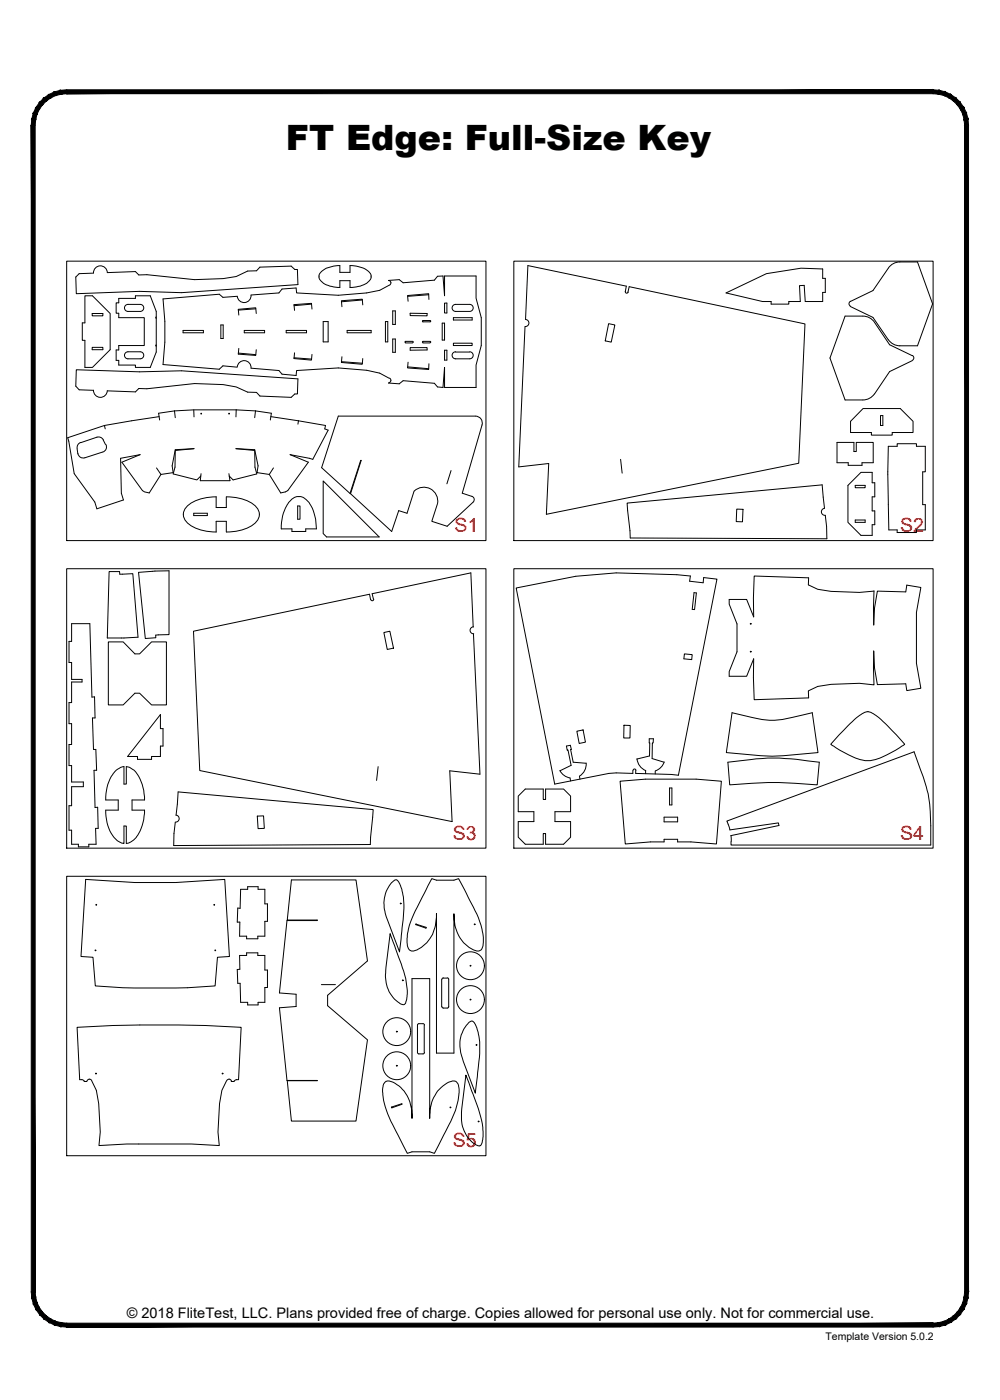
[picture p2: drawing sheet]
<svg xmlns="http://www.w3.org/2000/svg" width="190mm" height="267mm" viewBox="0 0 190 267" stroke-linecap="round" stroke-linejoin="round" font-family="sans-serif">
<!-- layer: 22 TILED -->
<g fill="#000" stroke="#000" stroke-width=".19">
<path d="M11.5 17.2l1.2-.1v.8zM11.5 17.2l.2 .7h1zM10.4 17.5l1.1-.3 .2 .7zM10.4 17.5l.2 .7 1.1-.3zM9.3 18l1.1-.5 .2 .7zM9.3 18l.4 .6 .9-.4zM8.3 18.7l1-.7 .4 .6zM8.3 18.7l.5 .5 .9-.6zM8.3 18.7l.5 .5-1.3 .3zM7.5 19.5l.6 .5 .7-.8zM7.5 19.5l.6 .5-1.3 .5zM6.8 20.5l.7 .3 .6-.8zM6.8 20.5l.7 .3-1.1 .7zM6.4 21.5l.6 .3 .5-1zM6.4 21.5l.6 .3-.9 .9zM6.1 22.7l.7 .1 .2-1zM6.1 22.7l.7 .1-.8 1.1zM6.8 22.8l-.8 1.1h.7z"/>
<path d="M12.7 17.9h165.1v-.8zM12.7 17.1h165.1l-165.1 .8z"/>
<path d="M6 23.9l.7 222.2v-222.2zM6 23.9l.7 222.2h-.7z"/>
<path d="M184.4 22.7l.1 1.2h-.7zM183.7 22.8l.1 1.1 .6-1.2zM184.1 21.5l.3 1.2-.7 .1zM183.4 21.8l.3 1 .4-1.3zM183.6 20.5l.5 1-.7 .3zM183 20.8l.4 1 .2-1.3zM182.9 19.5l.7 1-.6 .3zM182.4 20l.6 .8-.1-1.3zM182.1 18.7l.8 .8-.5 .5zM182.1 18.7l-.5 .5 .8 .8zM181.1 18l1 .7-.5 .5zM181.1 18l-.3 .6 .8 .6zM180.1 17.5l1 .5-.3 .6zM180.1 17.5l-.3 .7 1 .4zM178.9 17.2l1.2 .3-.3 .7zM178.9 17.2l-.1 .7 1 .3zM177.8 17.1l1.1 .1-.1 .7zM177.8 17.1v.8h1z"/>
<path d="M6 246.1h.7l-.6 1.2zM6.7 246.1l-.6 1.2 .7-.2zM6.1 247.3l.7-.2-.4 1.3zM6.8 247.1l-.4 1.3 .6-.3zM6.4 248.4l.6-.3-.2 1.3zM7 248.1l-.2 1.3 .7-.3zM6.8 249.4l.7-.3v1.3zM7.5 249.1v1.3l.6-.5zM7.5 250.4l.6-.5 .2 1.3zM8.1 249.9l.2 1.3 .5-.5zM8.8 250.7l.5 1.2-1-.7zM8.8 250.7l.5 1.2 .4-.6zM9.7 251.3l.7 1.1-1.1-.5zM9.7 251.3l.7 1.1 .2-.7zM10.6 251.7l.9 1-1.1-.3zM10.6 251.7l.9 1 .2-.7zM11.7 252l1 .8-1.2-.1zM11.7 252l1 .8v-.7z"/>
<path d="M12.7 252.1v.7l165.1-.7zM12.7 252.8l165.1-.7v.7z"/>
<path d="M177.8 252.1l1.1 .6-1.1 .1zM177.8 252.1l1.1 .6-.1-.7zM178.8 252l1.3 .4-1.2 .3zM178.8 252l1.3 .4-.3-.7zM179.8 251.7l1.3 .2-1 .5zM179.8 251.7l1.3 .2-.3-.6zM180.8 251.3l1.3-.1-1 .7zM180.8 251.3l1.3-.1-.5-.5zM181.6 250.7l1.3-.3-.8 .8zM181.6 250.7l1.3-.3-.5-.5zM182.4 249.9l1.2-.5-.7 1zM183 249.1l-.6 .8 1.2-.5zM183 249.1l1.1-.7-.5 1zM183.4 248.1l-.4 1 1.1-.7zM183.4 248.1l1-.8-.3 1.1zM183.7 247.1l-.3 1 1-.8zM184.5 246.1l-.1 1.2-.7-.2zM183.8 246.1l-.1 1 .8-1z"/>
<path d="M183.8 23.9v222.2h.7zM183.8 23.9h.7v222.2z"/>
</g>
<g fill="none" stroke="#000" stroke-width=".19">
<path d="M12.7 49.8h79.9v53.2h-79.9zM16.2 56.3h1.4l3.4 3.4v6.9l-3.4 3.4h-1.4v-5.2h-.5v-3.3h.5zM17.6 59.7h2v.5h-2zM17.8 52a1.31 1.31 0 0 1 1.3-1.4 1.31 1.31 0 0 1 1.3 1.3l5.4-.2 .6 .7 1.6-.1 9.1 1 5.4-.2 2.5-.4 2.2-1.1h1.7l.6-.7 6-.2 .7 .6h.5l.1 2.9-22.2 1.6-8-.3-12.1 .5-.1-3.2 .7-.7 2.7-.1M24.4 59.3h2.3M24.4 58h2.3M24.4 58a.67 .67 0 0 0-.7 .7 .67 .67 0 0 0 .7 .6M26.7 58a.67 .67 0 0 1 .7 .7 .67 .67 0 0 1-.7 .6M45.1 56.4l-2.6 .2-.7-.5-10.7 .8 .3 4.3v4l-.3 4.2 10.7 .9 .7-.6 2.6 .2M48.7 58.8l-3.3 .3M48.8 59.7l-.1-1.1-3.3 .3 .1 1.1M59.3 57.9l-3.3 .3"/>
<path d="M59.4 58.9l-.1-1.1-3.3 .2 .1 1.1M61.2 51.7a5.4 5.4 0 0 1 3.5-1.1v1.3h2v-1.3a4.3 4.3 0 0 1 3.9 1.7 1.4 1.4 0 0 1-.7 1.7 5.8 5.8 0 0 1-3.2 .8v-1.3h-2v1.3a5 5 0 0 1-3.8-1.5 1.22 1.22 0 0 1 .3-1.6zM69.1 57.1l-4.1 .4M69.1 58.1l-.1-1.1-4 .3 .1 1.1M74.1 53.5l-.1-.1 2.1-.1 .7 .6 6-.5 .5-.8h1.1l.3 3.7v-3.7h6v4.2l1 3.7v5.3l-1 3.7v4.3h-6v-3.8l-.3 3.8-1.1-.1-.5-.7-6-.5-.7 .6-2.1-.1 .1-.1M74.1 53.4l.4 .5-.3 .4M74.2 54.3l-1.9 1-2.4 .5-5.5 .4-7.9-.4-.1-.9-2.7 .2-.6 .7-5.3 .4a1.32 1.32 0 0 1-1.2 1.4 1.32 1.32 0 0 1-1.4-1.2M74.8 59.2h.5v2.6h-.5zM78.1 59.7h3.3v.5l-3.3-.1zM81.7 56.2l-4 .2M81.7 57v-1l-4.1 .3 .1 1.1M84.7 57.7h.4v1.9h-.4z"/>
<path d="M89.4 58h-2.6a.67 .67 0 0 0-.7 .7 .67 .67 0 0 0 .7 .6h2.6M89.5 58a.67 .67 0 0 1 .6 .7 .67 .67 0 0 1-.6 .6M97.9 49.8h79.9v53.2h-79.9zM119.1 55.6l.2-1.1-18.7-3.9-.5 10.3a.67 .67 0 0 1 .7 .7 .67 .67 0 0 1-.7 .6M119.1 55.5l.2 .3 .4-.2M119.6 55.7l.3-1.1 33.4 7.1-1.1 26.5-48.1 9.8 .4-9.7-5.7 .6 1.2-26.7M138.3 55.8l7.7-3.7 6.6-1 4.1 .1v1.8h.5v2.7h-.5v1.7h-3.3l-.2-3h-.9l.2 3h-2.2v.5h-3.4v-.5h-1.6zM162 58.4l4.3 2.1 2.9 4.2M162 57.4l-.3 .5 .3 .4M169.2 51.1l-2.9 4.3-4.3 2M171.4 49.9h3.4l2.9 8-2.9 8h-3.4M171.4 49.9a2.65 2.65 0 0 0-2.2 1.2"/>
<path d="M14.5 70.4l12.1 .4 8-.2 22.2 1.6-.1 2.9h-.5l-.7 .6-6-.3-.6-.6-1.7-.1-2.2-1-2.5-.4-5.4-.2-9.1 1-1.6-.1-.6 .7-5.4-.2a1.32 1.32 0 0 1-1.3 1.2 1.32 1.32 0 0 1-1.3-1.4h-2.7l-.7-.7zM17.6 66.2h2v.4h-2zM24.4 68.4h2.3M24.4 67h2.3M24.4 67a.67 .67 0 0 0-.7 .7 .67 .67 0 0 0 .7 .7M26.7 67a.67 .67 0 0 1 .7 .7 .67 .67 0 0 1-.7 .7M29.7 60.6v5.2M29.7 60.4h.1M29.7 65.7v.2M29.7 60.4v.2M29.8 60.4v-1.1l-1.2-3h-2.8v.5h-3.2v.9h-.5v2h.5v.8h4.9v5.3h-4.9v.9h-.5v2h.5v.8h3.2v.5h2.8l1.2-2.9-.1-1.2M30.3 79.4l-10.4 1.7"/>
<path d="M33.2 78.3l-3 .4 .2 1.3M33.2 78.3l.2 1.3M34.9 62.9h3.8v.5h-3.8zM36.9 78.1l.1 1.3M42.1 61.9h.4v2.6h-.4zM45 78.1h-8.1l-3.7 .2M45 78.1l3.7 .2M45 78.1l-.1 1.3M45.2 69.9a1.31 1.31 0 0 1 1.4-1.2 1.31 1.31 0 0 1 1.2 1.4M45.4 67.3l3.3 .3M45.5 66.4l-.1 1.1 3.3 .2 .1-1.1M46.5 62.9h3.9v.5h-3.9z"/>
<path d="M47.8 70.1l5.3 .5 .6 .7 2.7 .2 .1-.9 7.9-.5 5.5 .4 2.4 .6 1.9 1M48.7 78.3l3 .4-.2 1.3M48.7 78.3l-.2 1.3M51.6 79.4l5.3 .8M54.5 62.9h3.9v.5h-3.9zM56 68.2l3.3 .2M56.1 67.2l-.1 1.1 3.3 .3 .1-1.1M61.6 61.3h.9v3.8h-.9zM65 68.9l4.1 .3M65.1 68l-.1 1 4 .4 .1-1.1M66.1 62.9h4.6v.5h-4.6zM73.4 61.3h.5v3.8h-.5z"/>
<path d="M74.2 72l.3 .5-.4 .4M74.8 64.6h.5v2.5h-.5zM77.2 65.3h1.4M77.7 69.9l4 .3M77.7 69l-.1 1.1 4.1 .3v-1.1M78.1 66.2h3.3v.5h-3.3zM78.6 65h-1.3l-.2 .2 .2 .1M78.6 65l.1 .2-.1 .1M80.5 61.1h1.4l.2 .1-.2 .1h-1.3zM80.6 65.3h1.3M80.6 65.3l-.1-.1 .1-.2h1.3l.2 .2-.2 .1M84.2 61.6h.5v3.2h-.5z"/>
<path d="M84.7 66.7h.4v1.9h-.4zM86.4 65.4h3.5v.4h-3.5zM86.4 60.5h3.5v.5h-3.5zM86.8 67.1h2.6M86.8 67a.67 .67 0 0 0-.7 .7 .67 .67 0 0 0 .7 .7h2.6M89.5 67a.67 .67 0 0 1 .6 .7 .67 .67 0 0 1-.6 .7M90.5 79.3h-26.1l-3.1 9.8 5.4 4.9 2.1-6.3-2 6.4 7.8 7.1 1.4-3.9 1.5 .5 1.4-4.2M90.6 79.3a1.31 1.31 0 0 1 1.2 1.7l-3.7 13 1.7 .5a.65 .65 0 0 1 .3 1.2l-4.9 4.6-2.9-1 1-3.4a2.65 2.65 0 0 0-1.3-2.8 2.65 2.65 0 0 0-3.1 .4M115.9 61.7l1.2 .2-.7 3.3-1.1-.3zM164.4 60.2h-3.4l-2.9 8 2.9 8h3.4M164.4 60.2a2.65 2.65 0 0 1 2.2 1.2l2.9 4.3 4.3 2.1M164.4 77.8h7.1l2.4 2.5v2.1h-3.9v.5h-4v-.5h-4v-2.1z"/>
<path d="M166.6 75a2.65 2.65 0 0 1-2.2 1.2M167.7 79.2h.5v1.9h-.5zM169.2 64.7a2.65 2.65 0 0 0 2.2 1.2M173.8 68.7l-4.3 2.1-2.9 4.3M173.8 67.7l.3 .5-.3 .5M14.7 85.5l.1 1M15.4 84.3l3.1-1a1.02 1.02 0 0 1 1.2 .5l.4 .9M15.4 84.3a1.02 1.02 0 0 0-.7 1.1M19.5 86.1l-3.3 1.1a1.02 1.02 0 0 1-1.4-.8M19.9 81.1l-7 2.3 1.2 6.8 4 5.4 .4 1.3 5-1.7-.4-1.2-.1-6.7 3.7-.7-3.5 1.5 3.9 5.4 .4 .2 .9 .2 2.3-3.5M19.9 81.1l.1 .6M20.2 84.7a1.02 1.02 0 0 1-.6 1.4"/>
<path d="M29.8 89.1l.9 1.3M30.7 90.4l2.3-.4-.2-1.3 .6-3 3.6-.2-3.6 .3-.1 3.2-.3 1.3 4.5 1.1 .8-.7M36.9 97.8h2.6v.4h-2.6zM38.3 90.2l-.1 1.4h5.6l-.2-1.4M43.1 94.6v2.1h-1.9v-2.1a7.8 7.8 0 0 0-5.8 2.2 2.05 2.05 0 0 0 .4 2.9 8.4 8.4 0 0 0 5.4 1.6v-2h1.9v2M43.1 94.6a7.8 7.8 0 0 1 5.9 2.2l.4 1.1M49.4 98.1a3.8 3.8 0 0 1-3.1 2.8l-2.1 .4h-1.1M49.4 97.9v.2M52.1 89.1l-.8 1.3M55.5 95.1a2.19 2.19 0 0 1 3.5 .8 9 9 0 0 1 1.3 4.9h-2.1v.4h-2.6v-.4h-2a7.4 7.4 0 0 1 1.9-5.7zM56.7 96.4h.5v2.5h-.5zM56.9 80.2l5.1 .9-.1 .6 .6 .2-2.9 5.6-4.3-.9 3.4 1.5-3.9 5.4-1.3 .4-2.2-3.5-2.3-.4 .2-1.3-.7-3-3.6-.2 3.6 .3 .1 3.2 .3 1.3-4.5 1.1-.7-.7"/>
<path d="M56.9 80.2l-.1 .6M61.6 91.6l10.6 10.7h-10l-.6-.7zM85.9 89.6l-.8 2.6M118.2 87.5l.3 2.6M119.5 95.8l37.1-3.4 .5 4.4a.67 .67 0 0 0-.6 .8 .67 .67 0 0 0 .7 .6l.3 2.1v2.3l-37.4-.1zM140.3 97h1.2l-.1 2.4h-1.1zM159.5 84.3h3.2v1.7h.4v-1.7h3.2v3.8h-2.1v.5h-2.6v-.5h-2.1zM162.9 92.5h1.9v.4h-1.9zM162.9 99.1h1.9v.4h-1.9zM164 90h2.1v2h.5v2.6h-.5v2.7h.5v2.7h-.5v2h-2.1l-2.5-2.5v-7zM169.2 85h1.7v-.5h3.7v.5h1.7v4.9h-.5v6.2h.5v4.8h-1.7v.5h-3.7v-.5h-1.6l-.2-10.6zM12.7 108.3h79.9v53.3h-79.9z"/>
<path d="M13.6 118.8h3.5l.4 14 .5-.1 .1 4.1h-.5l.2 6h.5l.1 3.9h-.5l.2 7.1h.5l.1 4h-.5l.1 3h-1.4v.5h-2v-.5h-1.3v-2.6h-.5v-4.7h.5v-3.6h2.3v-.9h-2.3v-3.2h-.5v-4h.5v-3.9h-.5v-4.1h.5v-3.9h2v-.5h-2v-3.2h-.5v-4h.5zM20.8 108.9h2v.5l2.5-.1 1 12.1-5.9 .1zM26.4 109l5.8-.3v12.2l-2.5 .1v.5l-2 .1zM70.6 114.2l-.2-1-33.5 7 1.2 26.6 48 9.7-.4-9.7 5.7 .7-1.2-26.8M71.1 114.1l-.2-1 18.8-4 .4 10.4M71.2 114.1l-.2 .3-.3-.2M90.2 119.4a.67 .67 0 0 0-.7 .7 .67 .67 0 0 0 .7 .6M97.9 108.3h79.9v53.3h-79.9zM132.2 112.9l.5 .1-.4 3.1h-.4zM166.5 112.6l-.1 6.5 .2-3.3 .5-3.2 5.4 .2 .2-1.3 2.7 .4-.8 4.8v9.7l.8 4.7-2.7 .5-.2-1.3-5.4 .1-.5-3.2-.2-3.2 .1 6.5-2.8-.3-5.4 .2-2.5 .4-1.8 .8v1.3l-10.3 .4-.1-7.8-1.4 3.3h-3.3v-.9l1.5-3.7v-5.3l-1.5-3.8v-.9h3.3l1.4 3.3 .1-7.8 10.3 .4v1.3l1.8 .9 2.5 .4 5.4 .2 2.8-.3M20.6 122.3h2.9l2.2 2.3h.9l2.3-2.3h2.8v12h-2.8l-2.3-2.2h-.9l-2.2 2.2h-2.9zM30.6 136.1v2.7h.5v3.3h-.5v2h-1.7v.6h-2.7v-.6h-1.9z"/>
<path d="M73.1 120.5l1.2-.3 .7 3.3-1.2 .2zM109.9 139.3l1.2-.2 .4 2.3-1.2 .2zM118.9 138.2h1.2l-.1 2.4h-1.2zM130.4 124.6l1.5 .1-.1 1-1.5-.2zM139.5 135.8l1.8 .4a20.3 20.3 0 0 0 6.2 1l1.5-.1 5.7-1.3 1.1 7.6-8.7 .7-8.7-.7zM161.5 138.3l2.3-2a2.05 2.05 0 0 1 3 0l1.9 1.6 3.6 3.9-.5 .3a13.5 13.5 0 0 1-6.5 2.8 10.9 10.9 0 0 1-5.3-2l-1.7-1.1zM21.9 147l1.1-.8 .6-.2v3.4h.5v-3.4l.6 .2 .5 .3a5.3 5.3 0 0 1 2 3.5l.3 2.4h-2.3v1.9h2.3a7.3 7.3 0 0 1-2.2 5.8l-.7 .5-.5 .1v-3.3h-.5v3.3a3.6 3.6 0 0 1-2.7-2.4l-.5-1.6-.3-2.4h2.4v-1.9h-2.4a8 8 0 0 1 1.8-5.4zM33.5 155.3l.4-4.4 37.2 3.3-.6 6.7-37.4 .2v-2.3l.3-2.1M33.5 155.3a.67 .67 0 0 1 .6 .7 .67 .67 0 0 1-.7 .6M49 155.5l1.2-.1 .2 2.4-1.2 .1zM72 146l-.3 2.7M98.7 151.7l1.4-1.4h3.4v2h.4v-2h3.5l1.3 1.4v2.9h-3v1.9h3v3l-1.3 1.3h-3.5v-2h-.4v2h-3.4l-1.4-1.3v-3h3v-1.9h-3z"/>
<path d="M106.7 146.8a2.65 2.65 0 0 0 1.9 1.4l.1 .6M110.4 147.9l.1 .5M111.6 145.4l-2.4-.2-.6-3.2-.7 .1 .2 .8h.1l.6 2.9-2.1 1M111.7 145.4a2.65 2.65 0 0 1-1.3 2.4M118.1 148.8l4.9-.4h9.6l4.8 .4-.9 12-4.9-.4h-2.5v-.5h-2.6v.5h-2.6l-4.8 .4zM120.6 146.8v.5l-3.2-.1-1.4 .1-10.3 2.1-7.4-37.4 11.4-2.2 7.7-.7 11.5 .4 2.6 .2-.1 1 2.6 .3v-1l2.6 .3-7.4 37.4-8.1-.4v-.5M120.6 146.8l.3-.3 .3 .3M121.3 144.6l2.4-.6v-3.3h.8l-.1 .8h-.1l-.1 3 2.3 .7M121.4 144.6a2.65 2.65 0 0 0 1.6 2.2M123 146.8v.6M124.8 146.9v.5M126.5 155.7h2.6v.9h-2.6z"/>
<path d="M126.5 145.2a2.65 2.65 0 0 1-1.7 1.7M127.6 150.1h.4v3.2h-.4zM138.7 145.2a52.2 52.2 0 0 1 12-.6l5.4 .6-.4 4.3a78 78 0 0 0-16.7 0zM139 158.1l9.3-1.3 .1 .5-9.2 1.9M139.1 158.1l-.6-1.7 35.6-13.2 1.3 3.5a25.4 25.4 0 0 1 1.9 10.6v3.7h-38v-.7M139.3 159.2v1.1M12.7 166.9h79.9v53.3h-79.9zM16.3 167.5l9.4 .6h7.7l9.4-.6 .9 14.7-2.3 .2-.4 5.4a145.4 145.4 0 0 1-22.8 0l-.5-5.4-2.3-.2zM45.8 169.4h1.4v-.5h2v.5h1.3v2.8h.5v3.3h-.5v2.8h-1.4v.5h-2.1v-.5h-1.4l.1-2.6h-.5l.1-2.7h.4zM55.5 167.6h12.3l2.2 15.5-7.6 6.5v2l7.6 6.5-2.2 15.5h-12.3l-.8-7.7h5.7l-5.7-.1-1.5-13.8 3.2-.3v-2.3l-3.2-.2 1.5-13.8h5.7v-.1h-5.7zM74.3 177.9l1.4 3.7a21.2 21.2 0 0 1 1.9 7.4l-.2 1.6a.69 .69 0 0 1-.4 .8 .69 .69 0 0 1-.8-.3 6.4 6.4 0 0 1-2.7-6.1zM74.6 168.1l.3-.2a.64 .64 0 0 1 .7-.3 .64 .64 0 0 1 .5 .6l.3 .7a12.2 12.2 0 0 1 .4 6.3l-.7 6.1-2.3-6a6.7 6.7 0 0 1 .8-7.2z"/>
<path d="M79.3 176l-.1 .1 2 .7-1.9-.7M82.3 167.4l.8 .3h3.4l.9-.3 1.8 3.5a18.7 18.7 0 0 1 2.9 7.8l-.1 1.2a1.16 1.16 0 0 1-.6 1.2 1.16 1.16 0 0 1-1.4-.2 7.1 7.1 0 0 1-3.5-6.8v26.5h-3.4v-26.5a6.9 6.9 0 0 1-4 7 1.06 1.06 0 0 1-1.5-1.2l-.1-.4a11.9 11.9 0 0 1 2-6.7zM45.6 182h1.4v-.5h2.1v.5h1.4v2.8h.5v3.3h-.5v2.8h-1.3v.5h-2v-.5h-1.4l-.1-3.6h-.4l-.1-2.6 .5-.1zM61.2 187.6h2.7M78.5 186.4h3.4v26.6a6.7 6.7 0 0 1 4.3-7.1h.1a1.11 1.11 0 0 1 1.1 1.3 12.4 12.4 0 0 1-1.9 7.1l-2.7 5.4-.9-.3h-3.4l-.9 .3-1.4-2.8a26 26 0 0 1-3.2-7.6 3.9 3.9 0 0 1 .4-3.2l.5-.2a5.6 5.6 0 0 1 4.4 4.9l.2 2.2zM79.5 195.3v5.2l.3 .3M79.8 195h.8l.3 .3M79.8 195l-.3 .3M80.8 195.3v5.2M84.1 186.6v5.2M84.2 191.8l.3 .2M84.4 186.3h.8"/>
<path d="M84.5 186.3l-.3 .3M85.2 186.3l.3 .3M85.5 186.6v5.2l-.3 .2h-.8M89.2 194.9a.71 .71 0 0 1 .7-.4 .71 .71 0 0 1 .6 .6 12.5 12.5 0 0 1 .7 7.1l-.7 6-2.2-6a6.9 6.9 0 0 1 .6-6.9zM17.5 205.9l.9 1.8 .4 2.5 .3 5.5-.2 2.5a195.6 195.6 0 0 1 22.9 0l-.3-2.5 .3-5.5 .5-2.5 .9-1.8M17.5 205.8l-.5-.2-.4 .3M43.2 205.8l.5-.2 .4 .3M44.1 205.9v.1l.5-.1M45 205.7h.4l.5-10a258.6 258.6 0 0 0-31.2 0l.5 10a.7 .7 0 0 1 .9 .3l.5-.1M45.1 205.7l-.5 .2M76.5 210.3l-1.9 .6M76.5 210.4l-1.9 .6 .1-.1"/>
<path d="M76.5 210.2v.2M80.9 200.5l-.3 .3h-.8M88.8 204.8l1 3a21.8 21.8 0 0 1 2.2 8.4l-.1 1.3a.72 .72 0 0 1-.4 .7 .72 .72 0 0 1-.9-.1 6.4 6.4 0 0 1-2.7-6.2z"/>
<circle cx="38.3" cy="78.8" r=".07"/>
<circle cx="43.6" cy="78.8" r=".07"/>
<circle cx="143" cy="118.8" r=".07"/>
<circle cx="143" cy="124.1" r=".07"/>
<circle cx="18.3" cy="172.4" r=".07"/>
<circle cx="40.8" cy="172.4" r=".07"/>
<circle cx="76.3" cy="172.1" r=".07"/>
<circle cx="90.4" cy="176.1" r=".07"/>
<circle cx="18.2" cy="181" r=".07"/>
<circle cx="41" cy="181" r=".07"/>
<circle cx="75.6" cy="196.5" r="2.65"/>
<circle cx="75.6" cy="196.5" r=".07"/>
<circle cx="76.7" cy="186.8" r=".07"/>
<circle cx="89.6" cy="184" r="2.65"/>
<circle cx="89.6" cy="190.4" r="2.65"/>
<circle cx="89.6" cy="184" r=".07"/>
<circle cx="89.6" cy="190.4" r=".07"/>
<circle cx="90.8" cy="199.1" r=".07"/>
<circle cx="18.3" cy="204.5" r=".07"/>
<circle cx="42.4" cy="204.5" r=".07"/>
<circle cx="75.6" cy="203" r="2.65"/>
<circle cx="75.6" cy="203" r=".07"/>
<circle cx="85.8" cy="211" r=".07"/>
<circle cx="91.2" cy="213.6" r=".07"/>
</g>
<text font-size="6.7" x="54.5" y="28.7">FT Edge: Full-Size Key</text>
<g font-size="3.7" fill="#f00">
<text x="86.6" y="101.4">S1</text>
<text x="171.5" y="101.4">S2</text>
<text x="86.3" y="159.9">S3</text>
<text x="171.5" y="160">S4</text>
<text x="86.3" y="218.5">S5</text>
</g>
<text font-size="2.8" x="24.2" y="251.1">© 2018 FliteTest, LLC. Plans provided free of charge. Copies allowed for personal use only. Not for commercial use.</text>
<text font-size="2" x="157.3" y="255.3">Template Version 5.0.2</text>
</svg>
